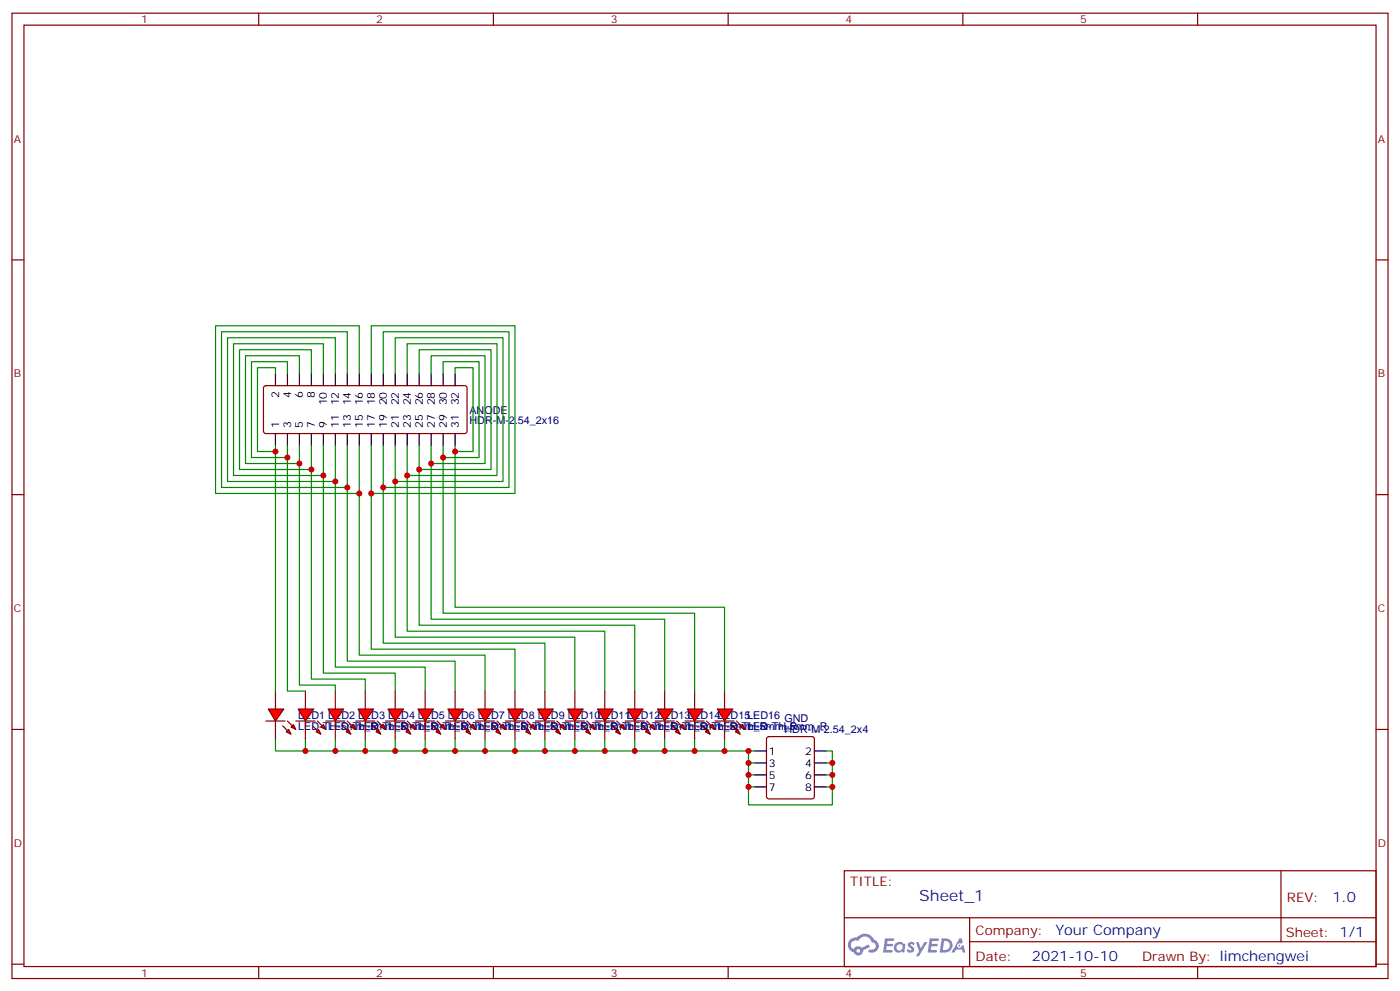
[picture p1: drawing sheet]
<svg xmlns="http://www.w3.org/2000/svg" width="412mm" height="292mm" viewBox="0 0 412 292" stroke-linecap="round" stroke-linejoin="round" font-family="sans-serif">
<g fill="none" stroke="#870000" stroke-width=".35">
<path d="M3.5 3.9h405.4v284.3h-405.4zM7.1 7.4h398.2v277.3h-398.2zM76.2 3.9v3.5M145.3 3.9v3.5M214.5 3.9v3.5M283.6 3.9v3.5M352.8 3.9v3.5M3.5 76.6h3.6M405.3 76.6h3.6M3.5 145.7h3.6M405.3 145.7h3.6M3.5 214.8h3.6"/>
<path d="M405.3 214.8h3.6M248.7 256.5h156.6v28.2h-156.6zM377.3 256.5v20.9M248.7 270.3h156.5M285.6 277.4h119.6M285.6 270.3v14.1M3.5 284h3.6M76.2 284.7v3.5M145.3 284.7v3.5M214.5 284.7v3.5M283.6 284.7v3.5M352.8 284.7v3.5"/>
<path d="M405.3 284h3.6"/>
</g>
<g fill="#5487ff">
<path d="M267.7 277.6a1.22 1.22 0 0 1 1.7 .3l-.4 .6a.47 .47 0 0 0-.3-.4 .47 .47 0 0 0-.5 .2l.1 .2a1.14 1.14 0 0 1 .8 1.8 1.14 1.14 0 0 1-1.9-.1l-.2-.1 .5-.6 .7 .4a.29 .29 0 0 0 .3-.2 .29 .29 0 0 0-.2-.3 1.04 1.04 0 0 1-.6-1.8z"/>
<path d="M260.7 276.4h2.4l.3 .2-.2 .5h-1.8l-.1 .9h1.5l.3 .4-.3 .3h-1.6l-.2 1.1 1.7 .1 .2 .3-.2 .3-2.6 .1z"/>
<path d="M273.8 276.4h2.4l.3 .2-.1 .5h-1.8l-.2 .9h1.6l.3 .4-.4 .3h-1.6l-.1 1.1 1.7 .1 .2 .3-.2 .3h-2.6z"/>
<path d="M282.6 276.4h.7l.3 1.3-.6 .3a.69 .69 0 0 0-1 .2 .69 .69 0 0 0 .4 1 .69 .69 0 0 0 .9-.6l.5-.3 .6 2.2h-.8l-.2-.8h-1.8l-.5 .8h-.8z"/>
<path d="M269.8 277.5h.8l.6 1.8 1.1-1.8h.9l-2.6 4.2h-.8l.9-1.6z"/>
<path d="M277.4 276.4l-.6 4.2h1.3a2.11 2.11 0 0 0 2.5-2.2 2.11 2.11 0 0 0-2.5-2zM278.1 277.1a1.39 1.39 0 0 1 1.7 1.5 1.39 1.39 0 0 1-1.8 1.2h-.3z"/>
<path d="M263.7 278a1.54 1.54 0 0 0-.1 2.2 1.54 1.54 0 0 0 2.2 .1l.6 .3 .3-2.3-.2-.3h-.4a1.49 1.49 0 0 0-2.4 0zM264 279a.94 .94 0 0 1 1.8 0 .94 .94 0 0 1-1.8 0z"/>
<path d="M250.4 276.8a2.18 2.18 0 0 0 1.1 3.7 1.44 1.44 0 0 0 1.6 .9 1.44 1.44 0 0 0 1.2-1.5l2-1-.5-.7-1.9 1a1.47 1.47 0 0 0-2.4 .4 1.39 1.39 0 0 1-.7-1.9 1.39 1.39 0 0 1 2-.5 2.12 2.12 0 0 1 2.2-1.3 2.12 2.12 0 0 1 1.9 1.7 1.14 1.14 0 0 1 1.1 1.4 1.14 1.14 0 0 1-1.7 .7 .43 .43 0 0 0-.5 .4 .43 .43 0 0 0 .4 .5 1.98 1.98 0 0 0 2.5-1.3 1.98 1.98 0 0 0-1.2-2.5 3.1 3.1 0 0 0-5.3-.7l-.9 .1zM252.3 280.1a.55 .55 0 0 1 1.1 0 .55 .55 0 0 1-1.1 0z"/>
<circle cx="282.6" cy="278.5" r=".26"/>
</g>
<g fill="#f00" stroke="#870000" stroke-width=".35">
<path d="M79 208.8h4.6l-2.5 3.6z"/>
<path d="M78.3 212.4h5.7z"/>
</g>
<g fill="#870000" stroke="#870000" stroke-width=".35">
<path d="M84.7 212.4l1.4 1.4z"/>
<path d="M83.3 213.8l1.4 1.4z"/>
</g>
<g fill="#f00" stroke="#870000" stroke-width=".35">
<path d="M85.7 214.1l.7-.7 .7 1.4z"/>
<path d="M84.3 215.5l.7-.7 .7 1.5z"/>
</g>
<path d="M81.1 203.6v5.2M81.1 212.4v5.3" fill="none" stroke="#870000" stroke-width=".35"/>
<g fill="#f00" stroke="#870000" stroke-width=".35">
<path d="M87.8 208.8h4.6l-2.4 3.6z"/>
<path d="M87.1 212.4h5.7z"/>
</g>
<g fill="#870000" stroke="#870000" stroke-width=".35">
<path d="M93.5 212.4l1.4 1.4z"/>
<path d="M92.1 213.8l1.4 1.4z"/>
</g>
<g fill="#f00" stroke="#870000" stroke-width=".35">
<path d="M94.5 214.1l.7-.7 .8 1.4z"/>
<path d="M93.1 215.5l.7-.7 .7 1.5z"/>
</g>
<path d="M90 203.6v5.2M90 212.4v5.3" fill="none" stroke="#870000" stroke-width=".35"/>
<g fill="#f00" stroke="#870000" stroke-width=".35">
<path d="M96.7 208.8h4.5l-2.4 3.6z"/>
<path d="M96 212.4h5.6z"/>
</g>
<g fill="#870000" stroke="#870000" stroke-width=".35">
<path d="M102.3 212.4l1.4 1.4z"/>
<path d="M100.9 213.8l1.4 1.4z"/>
</g>
<g fill="#f00" stroke="#870000" stroke-width=".35">
<path d="M103.4 214.1l.7-.7 .7 1.4z"/>
<path d="M102 215.5l.7-.7 .7 1.5z"/>
</g>
<path d="M98.8 203.6v5.2M98.8 212.4v5.3" fill="none" stroke="#870000" stroke-width=".35"/>
<g fill="#f00" stroke="#870000" stroke-width=".35">
<path d="M105.5 208.8h4.6l-2.5 3.6z"/>
<path d="M104.8 212.4h5.6z"/>
</g>
<g fill="#870000" stroke="#870000" stroke-width=".35">
<path d="M111.1 212.4l1.4 1.4z"/>
<path d="M109.7 213.8l1.4 1.4z"/>
</g>
<g fill="#f00" stroke="#870000" stroke-width=".35">
<path d="M112.2 214.1l.7-.7 .7 1.4z"/>
<path d="M110.8 215.5l.7-.7 .7 1.5z"/>
</g>
<path d="M107.6 203.6v5.2M107.6 212.4v5.3" fill="none" stroke="#870000" stroke-width=".35"/>
<g fill="#f00" stroke="#870000" stroke-width=".35">
<path d="M114.3 208.8h4.6l-2.5 3.6z"/>
<path d="M113.6 212.4h5.6z"/>
</g>
<g fill="#870000" stroke="#870000" stroke-width=".35">
<path d="M119.9 212.4l1.5 1.4z"/>
<path d="M118.5 213.8l1.4 1.4z"/>
</g>
<g fill="#f00" stroke="#870000" stroke-width=".35">
<path d="M121 214.1l.7-.7 .7 1.4z"/>
<path d="M119.6 215.5l.7-.7 .7 1.5z"/>
</g>
<path d="M116.4 203.6v5.2M116.4 212.4v5.3" fill="none" stroke="#870000" stroke-width=".35"/>
<g fill="#f00" stroke="#870000" stroke-width=".35">
<path d="M123.1 208.8h4.6l-2.5 3.6z"/>
<path d="M122.4 212.4h5.7z"/>
</g>
<g fill="#870000" stroke="#870000" stroke-width=".35">
<path d="M128.8 212.4l1.4 1.4z"/>
<path d="M127.4 213.8l1.4 1.4z"/>
</g>
<g fill="#f00" stroke="#870000" stroke-width=".35">
<path d="M129.8 214.1l.7-.7 .7 1.4z"/>
<path d="M128.4 215.5l.7-.7 .7 1.5z"/>
</g>
<path d="M125.2 203.6v5.2M125.2 212.4v5.3" fill="none" stroke="#870000" stroke-width=".35"/>
<g fill="#f00" stroke="#870000" stroke-width=".35">
<path d="M131.9 208.8h4.6l-2.4 3.6z"/>
<path d="M131.2 212.4h5.7z"/>
</g>
<g fill="#870000" stroke="#870000" stroke-width=".35">
<path d="M137.6 212.4l1.4 1.4z"/>
<path d="M136.2 213.8l1.4 1.4z"/>
</g>
<g fill="#f00" stroke="#870000" stroke-width=".35">
<path d="M138.6 214.1l.7-.7 .8 1.4z"/>
<path d="M137.2 215.5l.7-.7 .7 1.5z"/>
</g>
<path d="M134.1 203.6v5.2M134.1 212.4v5.3" fill="none" stroke="#870000" stroke-width=".35"/>
<g fill="#f00" stroke="#870000" stroke-width=".35">
<path d="M140.8 208.8h4.5l-2.4 3.6z"/>
<path d="M140.1 212.4h5.6z"/>
</g>
<g fill="#870000" stroke="#870000" stroke-width=".35">
<path d="M146.4 212.4l1.4 1.4z"/>
<path d="M145 213.8l1.4 1.4z"/>
</g>
<g fill="#f00" stroke="#870000" stroke-width=".35">
<path d="M147.5 214.1l.7-.7 .7 1.4z"/>
<path d="M146 215.5l.8-.7 .7 1.5z"/>
</g>
<path d="M142.9 203.6v5.2M142.9 212.4v5.3" fill="none" stroke="#870000" stroke-width=".35"/>
<g fill="#f00" stroke="#870000" stroke-width=".35">
<path d="M149.6 208.8h4.6l-2.5 3.6z"/>
<path d="M148.9 212.4h5.6z"/>
</g>
<g fill="#870000" stroke="#870000" stroke-width=".35">
<path d="M155.2 212.4l1.4 1.4z"/>
<path d="M153.8 213.8l1.4 1.4z"/>
</g>
<g fill="#f00" stroke="#870000" stroke-width=".35">
<path d="M156.3 214.1l.7-.7 .7 1.4z"/>
<path d="M154.9 215.5l.7-.7 .7 1.5z"/>
</g>
<path d="M151.7 203.6v5.2M151.7 212.4v5.3" fill="none" stroke="#870000" stroke-width=".35"/>
<g fill="#f00" stroke="#870000" stroke-width=".35">
<path d="M158.4 208.8h4.6l-2.5 3.6z"/>
<path d="M157.7 212.4h5.6z"/>
</g>
<g fill="#870000" stroke="#870000" stroke-width=".35">
<path d="M164 212.4l1.5 1.4z"/>
<path d="M162.6 213.8l1.4 1.4z"/>
</g>
<g fill="#f00" stroke="#870000" stroke-width=".35">
<path d="M165.1 214.1l.7-.7 .7 1.4z"/>
<path d="M163.7 215.5l.7-.7 .7 1.5z"/>
</g>
<path d="M160.5 203.6v5.2M160.5 212.4v5.3" fill="none" stroke="#870000" stroke-width=".35"/>
<g fill="#f00" stroke="#870000" stroke-width=".35">
<path d="M167.2 208.8h4.6l-2.5 3.6z"/>
<path d="M166.5 212.4h5.7z"/>
</g>
<g fill="#870000" stroke="#870000" stroke-width=".35">
<path d="M172.9 212.4l1.4 1.4z"/>
<path d="M171.4 213.8l1.5 1.4z"/>
</g>
<g fill="#f00" stroke="#870000" stroke-width=".35">
<path d="M173.9 214.1l.7-.7 .7 1.4z"/>
<path d="M172.5 215.5l.7-.7 .7 1.5z"/>
</g>
<path d="M169.3 203.6v5.2M169.3 212.4v5.3" fill="none" stroke="#870000" stroke-width=".35"/>
<g fill="#f00" stroke="#870000" stroke-width=".35">
<path d="M176 208.8h4.6l-2.4 3.6z"/>
<path d="M175.3 212.4h5.7z"/>
</g>
<g fill="#870000" stroke="#870000" stroke-width=".35">
<path d="M181.7 212.4l1.4 1.4z"/>
<path d="M180.3 213.8l1.4 1.4z"/>
</g>
<g fill="#f00" stroke="#870000" stroke-width=".35">
<path d="M182.7 214.1l.7-.7 .7 1.4z"/>
<path d="M181.3 215.5l.7-.7 .7 1.5z"/>
</g>
<path d="M178.2 203.6v5.2M178.2 212.4v5.3" fill="none" stroke="#870000" stroke-width=".35"/>
<g fill="#f00" stroke="#870000" stroke-width=".35">
<path d="M184.9 208.8h4.5l-2.4 3.6z"/>
<path d="M184.1 212.4h5.7z"/>
</g>
<g fill="#870000" stroke="#870000" stroke-width=".35">
<path d="M190.5 212.4l1.4 1.4z"/>
<path d="M189.1 213.8l1.4 1.4z"/>
</g>
<g fill="#f00" stroke="#870000" stroke-width=".35">
<path d="M191.6 214.1l.7-.7 .7 1.4z"/>
<path d="M190.1 215.5l.8-.7 .7 1.5z"/>
</g>
<path d="M187 203.6v5.2M187 212.4v5.3" fill="none" stroke="#870000" stroke-width=".35"/>
<g fill="#f00" stroke="#870000" stroke-width=".35">
<path d="M193.7 208.8h4.6l-2.5 3.6z"/>
<path d="M193 212.4h5.6z"/>
</g>
<g fill="#870000" stroke="#870000" stroke-width=".35">
<path d="M199.3 212.4l1.4 1.4z"/>
<path d="M197.9 213.8l1.4 1.4z"/>
</g>
<g fill="#f00" stroke="#870000" stroke-width=".35">
<path d="M200.4 214.1l.7-.7 .7 1.4z"/>
<path d="M199 215.5l.7-.7 .7 1.5z"/>
</g>
<path d="M195.8 203.6v5.2M195.8 212.4v5.3" fill="none" stroke="#870000" stroke-width=".35"/>
<g fill="#f00" stroke="#870000" stroke-width=".35">
<path d="M202.5 208.8h4.6l-2.5 3.6z"/>
<path d="M201.8 212.4h5.6z"/>
</g>
<g fill="#870000" stroke="#870000" stroke-width=".35">
<path d="M208.1 212.4l1.4 1.4z"/>
<path d="M206.7 213.8l1.4 1.4z"/>
</g>
<g fill="#f00" stroke="#870000" stroke-width=".35">
<path d="M209.2 214.1l.7-.7 .7 1.4z"/>
<path d="M207.8 215.5l.7-.7 .7 1.5z"/>
</g>
<path d="M204.6 203.6v5.2M204.6 212.4v5.3" fill="none" stroke="#870000" stroke-width=".35"/>
<g fill="#f00" stroke="#870000" stroke-width=".35">
<path d="M211.3 208.8h4.6l-2.5 3.6z"/>
<path d="M210.6 212.4h5.7z"/>
</g>
<g fill="#870000" stroke="#870000" stroke-width=".35">
<path d="M217 212.4l1.4 1.4z"/>
<path d="M215.5 213.8l1.5 1.4z"/>
</g>
<g fill="#f00" stroke="#870000" stroke-width=".35">
<path d="M218 214.1l.7-.7 .7 1.4z"/>
<path d="M216.6 215.5l.7-.7 .7 1.5z"/>
</g>
<path d="M77.8 113.8l.5-.2h58.9l.4 .7v12.7l-.3 .5-.4 .2h-58.6l-.5-.2-.2-.5v-12.7zM213.4 203.6v5.2M213.4 212.4v5.3M226 217.2l.5-.2h12.7l.5 .2 .2 .5v16.9l-.2 .5-.5 .2h-12.7l-.5-.2-.2-.5v-16.9z" fill="none" stroke="#870000" stroke-width=".35"/>
<g fill="none" stroke="#000" stroke-width=".35">
<path d="M81.1 110.1v3.5M84.7 110.1v3.5M88.2 110.1v3.5M91.7 110.1v3.5M95.2 110.1v3.5M98.8 110.1v3.5M102.3 110.1v3.5M105.8 110.1v3.5M109.4 110.1v3.5M112.9 110.1v3.5M116.4 110.1v3.5M119.9 110.1v3.5"/>
<path d="M123.5 110.1v3.5M127 110.1v3.5M130.5 110.1v3.5M134.1 110.1v3.5M81.1 127.7v3.5M84.7 127.7v3.5M88.2 127.7v3.5M91.7 127.7v3.5M95.2 127.7v3.5M98.8 127.7v3.5M102.3 127.7v3.5M105.8 127.7v3.5"/>
<path d="M109.4 127.7v3.5M112.9 127.7v3.5M116.4 127.7v3.5M119.9 127.7v3.5M123.5 127.7v3.5M127 127.7v3.5M130.5 127.7v3.5M134.1 127.7v3.5M222.2 221.2h3.6M222.2 224.7h3.6M222.2 228.2h3.6M222.2 231.8h3.6"/>
<path d="M239.9 221.2h3.5M239.9 224.7h3.5M239.9 228.2h3.5M239.9 231.8h3.5"/>
</g>
<g fill="none" stroke="#008700" stroke-width=".35">
<path d="M81.1 110.1v-1.8h-5.3v24.7h5.3M84.7 110.1v-3.6h-10.6v28.3h10.6M88.2 110.1v-5.3h-15.9v31.7h15.9M91.7 110.1v-7.1h-21.1v35.3h21.1M95.2 110.1v-8.9h-26.4v38.9h26.4M98.8 110.1v-10.6h-31.8v42.3h31.8M102.3 110.1v-12.4h-37v45.9h37M105.8 110.1v-14.1h-42.3v49.3h42.3M109.4 110.1v-14.1h42.3v49.3h-42.3M112.9 110.1v-12.4h37v45.9h-37M116.4 110.1v-10.6h31.8v42.3h-31.8M119.9 110.1v-8.9h26.5v38.9h-26.5"/>
<path d="M123.5 110.1v-7.1h21.1v35.3h-21.1M127 110.1v-5.3h15.9v31.7h-15.9M130.5 110.1v-3.6h10.6v28.3h-10.6M134.1 110.1v-1.8h5.2v24.7h-5.2M81.1 131.2v72.4M84.7 131.2v72.4h5.3M88.2 131.2v70.6h10.6v1.8M91.7 131.2v68.8h15.9v3.6M95.2 131.2v67.1h21.2v5.3M98.8 131.2v65.3h26.4v7.1M102.3 131.2v63.5h31.8v8.9M105.8 131.2v61.8h37.1v10.6"/>
<path d="M109.4 131.2v60h42.3v12.4M112.9 131.2v58.2h47.6v14.2M116.4 131.2v56.5h52.9v15.9M119.9 131.2v54.7h58.3v17.7M123.5 131.2v53h63.5v19.4M127 131.2v51.2h68.8v21.2M130.5 131.2v49.4h74.1v23M134.1 131.2v47.7h79.3v24.7M81.1 217.7v3.5h132.3v-3.5M90 217.7v3.5M98.8 217.7v3.5M107.6 217.7v3.5"/>
<path d="M116.4 217.7v3.5M125.2 217.7v3.5M134.1 217.7v3.5M142.9 217.7v3.5M151.7 217.7v3.5M160.5 217.7v3.5M169.3 217.7v3.5M178.2 217.7v3.5M187 217.7v3.5M195.8 217.7v3.5M204.6 217.7v3.5M213.4 221.2h8.8"/>
<path d="M220.5 221.2v3.5h1.7M220.5 224.7v7.1h1.7M220.5 231.8v5.3h24.7v-5.3M220.5 228.2h1.7M243.4 221.2h1.8v10.6h-1.8M243.4 228.2h1.8M243.4 224.7h1.8"/>
</g>
<g fill="#c00">
<circle cx="81.1" cy="133" r=".88"/>
<circle cx="84.7" cy="134.8" r=".88"/>
<circle cx="88.2" cy="136.5" r=".88"/>
<circle cx="91.7" cy="138.3" r=".88"/>
<circle cx="95.3" cy="140.1" r=".88"/>
<circle cx="98.8" cy="141.8" r=".88"/>
<circle cx="102.3" cy="143.6" r=".88"/>
<circle cx="105.8" cy="145.3" r=".88"/>
<circle cx="134.1" cy="133" r=".88"/>
<circle cx="130.5" cy="134.8" r=".88"/>
<circle cx="127" cy="136.5" r=".88"/>
<circle cx="123.5" cy="138.3" r=".88"/>
<circle cx="119.9" cy="140.1" r=".88"/>
<circle cx="116.4" cy="141.8" r=".88"/>
<circle cx="112.9" cy="143.6" r=".88"/>
<circle cx="109.4" cy="145.3" r=".88"/>
<circle cx="204.6" cy="221.2" r=".88"/>
<circle cx="195.8" cy="221.2" r=".88"/>
<circle cx="187" cy="221.2" r=".88"/>
<circle cx="178.2" cy="221.2" r=".88"/>
<circle cx="169.3" cy="221.2" r=".88"/>
<circle cx="160.5" cy="221.2" r=".88"/>
<circle cx="151.7" cy="221.2" r=".88"/>
<circle cx="142.9" cy="221.2" r=".88"/>
<circle cx="134.1" cy="221.2" r=".88"/>
<circle cx="125.2" cy="221.2" r=".88"/>
<circle cx="116.4" cy="221.2" r=".88"/>
<circle cx="107.6" cy="221.2" r=".88"/>
<circle cx="98.8" cy="221.2" r=".88"/>
<circle cx="90" cy="221.2" r=".88"/>
<circle cx="213.4" cy="221.2" r=".88"/>
<circle cx="220.5" cy="221.2" r=".88"/>
<circle cx="220.5" cy="224.7" r=".88"/>
<circle cx="220.5" cy="228.2" r=".88"/>
<circle cx="245.2" cy="228.2" r=".88"/>
<circle cx="245.2" cy="224.7" r=".88"/>
<circle cx="220.5" cy="231.8" r=".88"/>
<circle cx="245.2" cy="231.8" r=".88"/>
</g>
<text font-size="4.6" fill="#00f" x="270.8" y="265.5">Sheet_1</text>
<g font-size="4.2" fill="#00f">
<text x="392.5" y="265.7">1.0</text>
<text x="310.9" y="275.3">Your Company</text>
<text x="304" y="283.1">2021-10-10</text>
</g>
<g font-size="3.9" fill="#800">
<text x="250.5" y="261.1">TITLE:</text>
<text x="379.1" y="265.7">REV:</text>
<text x="287.4" y="275.3">Company:</text>
<text x="378.7" y="275.9">Sheet: 1/1</text>
<text x="287.4" y="282.9">Date:</text>
<text x="336.4" y="283">Drawn By: limchengwei</text>
</g>
<g font-size="3.2" fill="#800">
<text x="41.6" y="6.9">1</text>
<text x="110.8" y="6.9">2</text>
<text x="179.9" y="6.9">3</text>
<text x="249.1" y="6.9">4</text>
<text x="318.2" y="6.9">5</text>
<text x="4.1" y="42">A</text>
<text x="405.9" y="42">A</text>
<text x="4.1" y="111.1">B</text>
<text x="405.9" y="111.1">B</text>
<text x="4.1" y="180.3">C</text>
<text x="405.9" y="180.3">C</text>
<text x="4.1" y="249.4">D</text>
<text x="405.9" y="249.4">D</text>
<text x="41.6" y="287.7">1</text>
<text x="110.8" y="287.7">2</text>
<text x="179.9" y="287.7">3</text>
<text x="249.1" y="287.7">4</text>
<text x="318.2" y="287.7">5</text>
</g>
<g font-size="3.2">
<text x="82.2" y="117.4" transform="rotate(-90 82.2 117.4)">2</text>
<text x="85.7" y="117.4" transform="rotate(-90 85.7 117.4)">4</text>
<text x="89.3" y="117.4" transform="rotate(-90 89.3 117.4)">6</text>
<text x="92.8" y="117.4" transform="rotate(-90 92.8 117.4)">8</text>
<text x="96.3" y="119.4" transform="rotate(-90 96.3 119.4)">10</text>
<text x="99.8" y="119.4" transform="rotate(-90 99.8 119.4)">12</text>
<text x="103.4" y="119.4" transform="rotate(-90 103.4 119.4)">14</text>
<text x="106.9" y="119.4" transform="rotate(-90 106.9 119.4)">16</text>
<text x="110.4" y="119.4" transform="rotate(-90 110.4 119.4)">18</text>
<text x="113.9" y="119.4" transform="rotate(-90 113.9 119.4)">20</text>
<text x="117.5" y="119.4" transform="rotate(-90 117.5 119.4)">22</text>
<text x="121" y="119.4" transform="rotate(-90 121 119.4)">24</text>
<text x="124.5" y="119.4" transform="rotate(-90 124.5 119.4)">26</text>
<text x="128.1" y="119.4" transform="rotate(-90 128.1 119.4)">28</text>
<text x="131.6" y="119.4" transform="rotate(-90 131.6 119.4)">30</text>
<text x="135.1" y="119.4" transform="rotate(-90 135.1 119.4)">32</text>
<text x="82.2" y="125.9" transform="rotate(-90 82.2 125.9)">1</text>
<text x="85.7" y="125.9" transform="rotate(-90 85.7 125.9)">3</text>
<text x="89.3" y="125.9" transform="rotate(-90 89.3 125.9)">5</text>
<text x="92.8" y="125.9" transform="rotate(-90 92.8 125.9)">7</text>
<text x="96.3" y="125.9" transform="rotate(-90 96.3 125.9)">9</text>
<text x="99.8" y="125.9" transform="rotate(-90 99.8 125.9)">11</text>
<text x="103.4" y="125.9" transform="rotate(-90 103.4 125.9)">13</text>
<text x="106.9" y="125.9" transform="rotate(-90 106.9 125.9)">15</text>
<text x="110.4" y="125.9" transform="rotate(-90 110.4 125.9)">17</text>
<text x="113.9" y="125.9" transform="rotate(-90 113.9 125.9)">19</text>
<text x="117.5" y="125.9" transform="rotate(-90 117.5 125.9)">21</text>
<text x="121" y="125.9" transform="rotate(-90 121 125.9)">23</text>
<text x="124.5" y="125.9" transform="rotate(-90 124.5 125.9)">25</text>
<text x="128.1" y="125.9" transform="rotate(-90 128.1 125.9)">27</text>
<text x="131.6" y="125.9" transform="rotate(-90 131.6 125.9)">29</text>
<text x="135.1" y="125.9" transform="rotate(-90 135.1 125.9)">31</text>
<text x="226.5" y="222.3">1</text>
<text x="226.5" y="225.8">3</text>
<text x="237.2" y="222.3">2</text>
<text x="237.2" y="225.8">4</text>
<text x="226.5" y="229.3">5</text>
<text x="226.5" y="232.8">7</text>
<text x="237.2" y="229.3">6</text>
<text x="237.2" y="232.8">8</text>
</g>
<g font-size="3.2" fill="#000080">
<text x="138.3" y="125">HDR-M-2.54_2x16</text>
<text x="138.3" y="121.9">ANODE</text>
<text x="87.8" y="215">LED-TH-5mm_R</text>
<text x="87.8" y="211.8">LED1 LED2 LED3 LED4 LED5 LED6 LED7 LED8 LED9 LED10LED11LED12LED13LED14LED15LED16</text>
<text x="96.7" y="215">LED-TH-5mm_R</text>
<text x="105.5" y="215">LED-TH-5mm_R</text>
<text x="114.3" y="215">LED-TH-5mm_R</text>
<text x="123.1" y="215">LED-TH-5mm_R</text>
<text x="131.9" y="215">LED-TH-5mm_R</text>
<text x="140.8" y="215">LED-TH-5mm_R</text>
<text x="149.6" y="215">LED-TH-5mm_R</text>
<text x="158.4" y="215">LED-TH-5mm_R</text>
<text x="167.2" y="215">LED-TH-5mm_R</text>
<text x="176" y="215">LED-TH-5mm_R</text>
<text x="184.9" y="215">LED-TH-5mm_R</text>
<text x="193.7" y="215">LED-TH-5mm_R</text>
<text x="202.5" y="215">LED-TH-5mm_R</text>
<text x="211.3" y="215">LED-TH-5mm_R</text>
<text x="220.1" y="215">LED-TH-5mm_R</text>
<text x="231.1" y="215.9">HDR-M-2.54_2x4</text>
<text x="231.1" y="212.8">GND</text>
</g>
</svg>
